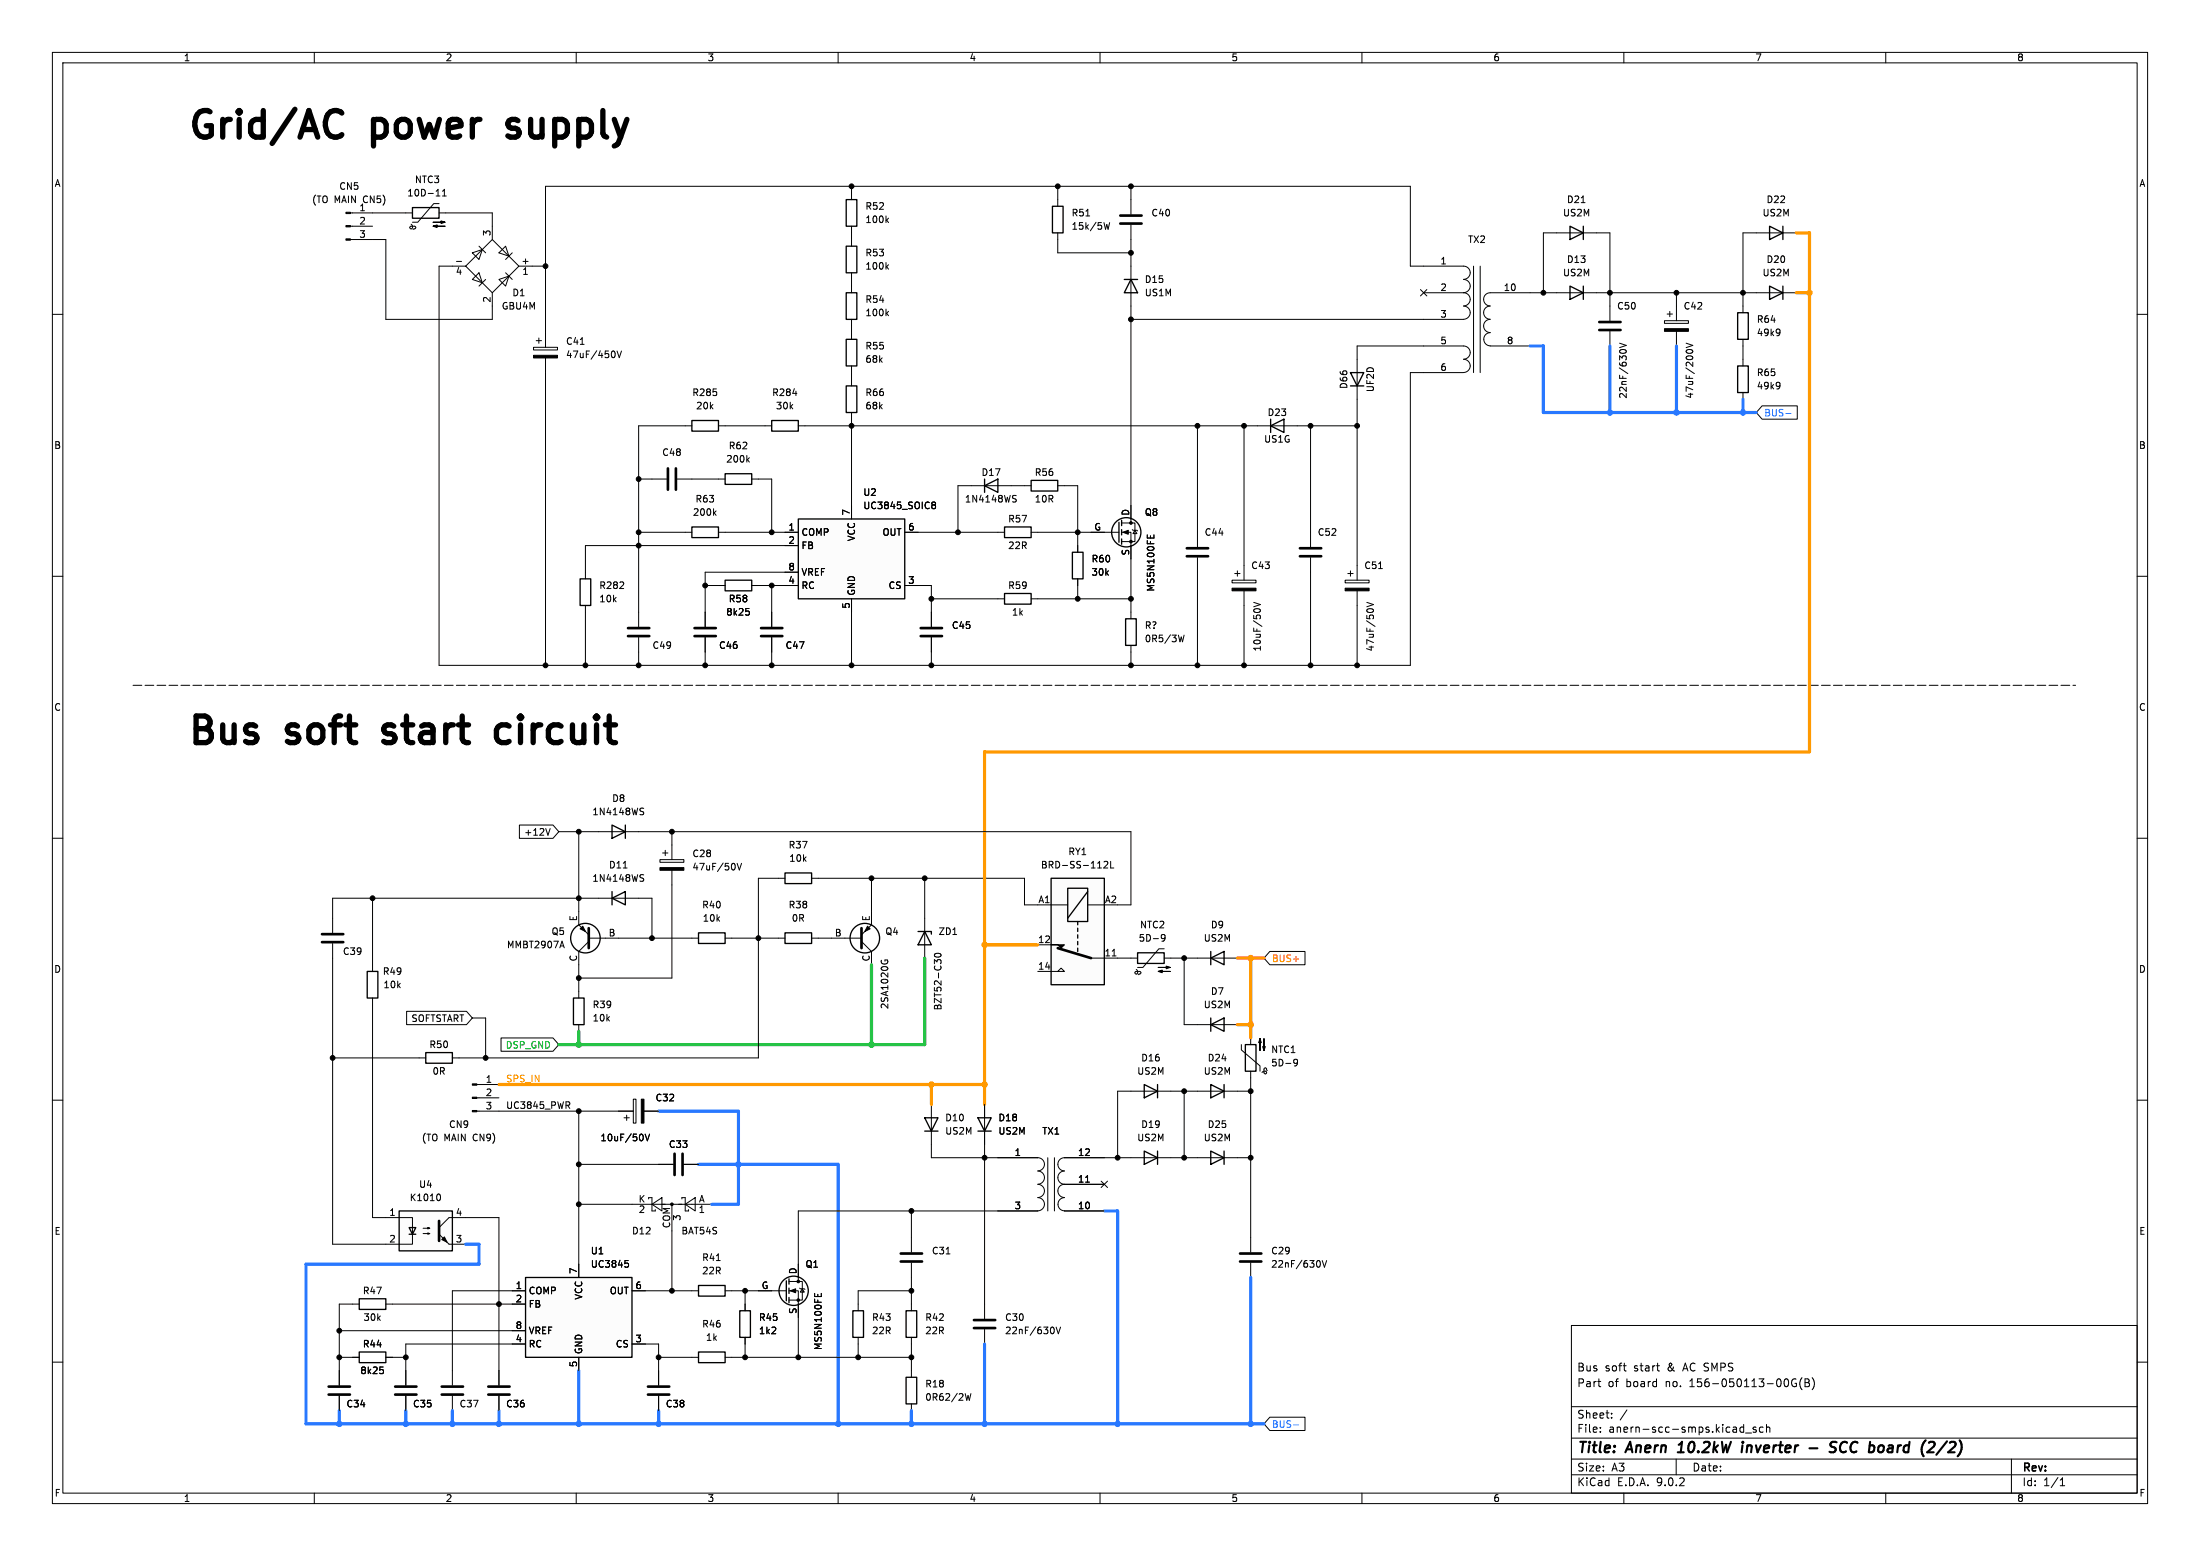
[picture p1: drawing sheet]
<svg xmlns="http://www.w3.org/2000/svg" width="420mm" height="297mm" viewBox="0 0 420 297" stroke-linecap="round" stroke-linejoin="round" font-family="sans-serif">
<g fill="none" stroke="#000" stroke-width=".19">
<path d="M10 10h400v277h-400zM12 12h396v273h-396zM60 10v2M110 10v2M160 10v2M210 10v2M260 10v2M310 10v2M360 10v2M10 60h2M408 60h2M10 110h2"/>
<path d="M134.6 116.8v2.8M137.2 111.8h1.2M142.4 116.1h.6M142.8 116.6l.3 .3v.3l-.3 .2M143.5 111.8h1.3M147.3 116.8v2.8M408 110h2M134.6 121.7v2.8M147.3 121.7v2.8M10 160h2M408 160h2M63.5 175.3v2.8"/>
<path d="M148.6 167.6h1.3M154.9 167.6h1.3M63.5 180.1v2.8M228.6 182.9h7.6M228.6 195.6h7.6M10 210h2M177.8 210.8v7.6M188 210.8v7.6M408 210h2M190.5 221h7.6a1.26 1.26 0 0 1 1.3 1.2 1.26 1.26 0 0 1-1.3 1.3 1.27 1.27 0 0 1 1.3 1.3 1.27 1.27 0 0 1-1.3 1.2M198.1 226.1a1.26 1.26 0 0 1 1.3 1.2 1.26 1.26 0 0 1-1.3 1.3M198.1 228.6a1.26 1.26 0 0 1 1.3 1.3 1.26 1.26 0 0 1-1.3 1.2h-7.6"/>
<path d="M200 221v10.1M201.3 221v10.1M203.2 228.6a1.26 1.26 0 0 0-1.2 1.3 1.26 1.26 0 0 0 1.2 1.2h7.6M207.3 225.6h.7M210.8 221h-7.6a1.25 1.25 0 0 0-1.2 1.2 1.25 1.25 0 0 0 1.2 1.3 1.27 1.27 0 0 0-1.2 1.3 1.27 1.27 0 0 0 1.2 1.2M210.8 226.1h-7.6a1.25 1.25 0 0 0-1.2 1.2 1.25 1.25 0 0 0 1.2 1.3M228.6 221h7.6M67.3 259.1h1.3M73.7 259.1h1.2M163.8 248.9v1.3M163.8 255.3v1.2M300 253h108v32h-108z"/>
<path d="M10 260h2M64.8 261.6v2.8M64.8 266.4v2.8M72.5 260.9h.6M73 261.4l.2 .3v.3l-.2 .2M95.2 261.6v2.8M95.2 266.4v2.8M125.7 261.6v2.8M125.7 266.4v2.8M300 278.5h108M300 274.5h108M300 268.5h108"/>
<path d="M305 263.7h.6M305.4 264.7h.2M305.5 273.2v.2M305.5 272.5v.1M307.7 270.5v.2M307.7 269.8v.1M309.9 260.7h.5M310.3 261.7h.1M310.6 269.1l-1.3 1.9M316.2 260.7h.6M316.7 261.7h.1M320 278.5v3"/>
<path d="M332.3 273.3h.6M332.3 272.5h.6M332.9 271.9v1.5M333.2 273.5h1.2M335.2 272.5l-.3-.1-.2 .2v.2l.5 .2v.3h-.5M336.6 272.5l-.4-.1-.3 .3 .1 .6h.6M337.2 272.5l.2-.1 .4 .1 .1 .9M337.2 271.9v1.5M342.9 263.3a.7 .7 0 0 0-.9 .6 .7 .7 0 0 0 .9 .7v-.6h-.2M344 263a1.72 1.72 0 0 0 0 2.3M344.6 263.2h.5l.2 .1 .1 .3-.3 .3a.4 .4 0 0 1 .4 .4 .4 .4 0 0 1-.3 .4h-.6zM344.6 263.9h.5"/>
<path d="M345.9 263a1.72 1.72 0 0 1 0 2.3M384 278.5v6.5M408 260h2M60 285v2M110 285v2M160 285v2M210 285v2M260 285v2M300 281.5h108M310 285v2M360 285v2M393.3 283.6h.9"/>
<path d="M393.3 282.5l.4-.4v1.5"/>
</g>
<path d="M320.3 277.2h1.1M320.9 275.5l-.4 .3M332.6 275.9l-.1 1.3M332.7 275.2v.2M345.4 276.4h1.6M349.8 276.2l.5 .1a.51 .51 0 0 1 .1 .6 .51 .51 0 0 1-.4 .3h-.5M350.6 275.3a.85 .85 0 0 0-1 .1l-.1 .6M352.1 275.2a1.2 1.2 0 0 0-.6 1.9l.5 .1M367.6 274.9l-.1 .1M371.7 275.1l-2 2.6" fill="none" stroke="#000" stroke-width=".4"/>
<g fill="none" stroke="#000" stroke-width=".25">
<path d="M138.4 110.7h5.1v2.1h-5.1zM149.9 166.6h5v2.1h-5zM231.1 182.9l2.6-1.3v2.6zM231.1 195.6l2.6-1.3v2.6zM231.1 181.6v2.6M231.1 194.3v2.6M176.5 213.4h2.6l-1.3 2.5zM176.5 215.9h2.6M186.7 213.4h2.5l-1.2 2.5zM186.7 215.9h2.5M231.1 219.7l2.6 1.3-2.6 1.2zM233.7 219.7v2.5"/>
<path d="M68.6 258.1h5.1v2h-5.1zM162.8 250.2h2v5.1h-2z"/>
</g>
<path d="M132.6 119.9h4.1M145.3 119.9h4.1M132.6 121.4h4.1M145.3 121.4h4.1M61.5 178.3h4M61.5 179.8h4M62.7 264.7h4.1M62.7 266.2h4.1M93.2 264.7h4.1M93.2 266.2h4.1M123.7 264.7h4.1M123.7 266.2h4.1" fill="none" stroke="#000" stroke-width=".51"/>
<path d="M100.3 243.8h20.3v15.3h-20.3z" fill="#fcfcfc"/>
<g fill="none" stroke="#000" stroke-width=".25">
<path d="M204.7 105.4h2.1v5.1h-2.1zM116.8 157.5l2.6 1.3-2.6 1.2zM119.4 157.5v2.5M116.8 171.5l2.6-1.3v2.5zM116.8 170.2v2.5M133.3 178.1h5.1v2h-5.1zM109.5 190.5h2v5.1h-2zM100.3 243.8h20.3v15.3h-20.3zM133.3 258.1h5.1v2h-5.1zM133.3 245.4h5.1v2h-5.1zM141.2 250.2h2.1v5.1h-2.1zM173 250.2h2v5.1h-2z"/>
<path d="M173 262.9h2v5.1h-2z"/>
</g>
<g fill="none" stroke="#000" stroke-width=".19">
<path d="M205.7 104.1v1.3M205.7 110.5v1.3M114.3 158.8h7.6M122.4 154.9l.4 .1 .1 .3-.3 .2h-.3M122.4 154.2l.5 .1M114.3 171.5h7.6M119 165.7h.7M122.4 167.6l.4 .1 .1 .3-.3 .2h-.3M122.4 166.9l.5 .1M126 164.1h4.6v.5h-4.6zM126.5 162.8h1M127 162.3v1"/>
<path d="M128.3 161.3v2.8M128.3 166.1v2.8M132.1 179.1h1.2M138.4 179.1h1.3M140.3 165v.8M140.7 164.8l.4 1.3 .5-1.3M110.5 189.2v1.3M110.5 195.6v1.3M118.1 212.1h2.8M119.1 213.4h1M119.6 212.9v1M120.9 209.8h.5v4.6h-.5z"/>
<path d="M122.7 216.7v.8M122.9 212.1h2.8M123.2 216.5l.4 1.2 .4-1.2M120.6 229.9h15.3M123.8 228.9v-.3h.7v2.5h.6v-.2M124.5 229.9l1.9-1.3v2.5zM125.7 222.2h2.8M128.3 229.9v5M130.2 228.9v-.3h.6v2.5h.6v-.2M130.6 222.2h2.7M130.8 229.9l1.9-1.3v2.5zM174 236.2v2.8"/>
<path d="M180.6 239.3h.8M97.8 246.4h2.5M97.8 248.9h2.5M97.8 254h2.5M97.8 256.5h2.5M110.5 241.3v2.5M110.5 259.1v2.5M119.3 240.6h.6M119.4 241.1h.3l.3 .2-.1 .5-.5 .1M120.6 246.4h2.6M120.6 256.5h2.6M132.1 246.4h1.2"/>
<path d="M132.1 259.1h1.2M136.8 240.6h.7M138.4 246.4h1.3M138.4 259.1h1.3M142.2 248.9v1.3M142.2 255.3v1.2M174 241v2.8M174 248.9v1.3M174 255.3v1.2M188 248.9v2.8M188 253.7v2.8M201 253.3a.79 .79 0 0 1 0 1.3"/>
<path d="M201.6 253.3l.4 1.3 .5-1.3M77.5 261.6v2.8M77.5 266.4v2.8M86.4 261.6v2.8M86.4 266.4v2.8M174 261.6v1.3M174 268v1.2M184.3 266l.3 1.3 .2-.9 .2 .9 .3-1.3"/>
</g>
<g fill="#000" stroke="#000" stroke-width=".19">
<path d="M126 165.6h4.6v.5h-4.6zM122.4 209.8h.5v4.6h-.5z"/>
<circle cx="128.3" cy="229.9" r=".25"/>
</g>
<path d="M128.8 220.2v4.1M130.3 220.2v4.1M172 239.3h4M172 240.8h4M185.9 253.5h4.1M185.9 252h4.1M75.4 264.7h4.1M75.4 266.2h4.1M84.3 264.7h4.1M84.3 266.2h4.1" fill="none" stroke="#000" stroke-width=".51"/>
<path d="M200.7 167.6h10.1v20.4h-10.1z" fill="#fcfcfc"/>
<g fill="none" stroke="#000" stroke-width=".19">
<path d="M177.8 116.8v2.8M177.8 121.7v2.8M107.3 179.6l.4 1.3M110.5 174v2.5l1.9 1.9M112.4 179.1h5.7M112.4 179.7l-1.9 1.9v2.6M148.6 179.1h1.3M154.9 179.1h1.3M158.7 179.1h5.8M164.5 179.7l1.9 1.9v2.6M166.4 174v2.5l-1.9 1.9M176.5 175.3v7.6"/>
<path d="M198.1 172.7h5.7M207.6 172.7h3.2M210.8 164.5l.4-.1 .3 .4-.8 .9h.8M212 164.4v1.3h.6M222.4 178.9l-.2 .3-.4-.1-.1-.2v-.3l.2-.2h.3l.2 .2a.84 .84 0 0 1-.3 1h-.3M71.1 184.2v1.2M71.1 190.5v1.3M107 180.6h.6M168.3 183.3l-.1 .3M168.9 183.5v-.3h.5l.1 .4M178.4 182.1a.75 .75 0 0 1 1.2 .3 .72 .72 0 0 1-1.2-.1zM178.9 183.6l-.5-.4v.8"/>
<path d="M178.9 183.3l.2-.1 .5 .1M198.1 185.4h5.1l-.6-.6-.7 .6M198.1 180.3h2.6M208.3 182.9h5.1M212.3 182.5h.8M215.9 182.9h1.3M216.9 185l.2 .3 .1 .3-.1 .3h-.3l-.1-.3 .1-.2h.8l.2 .2-.1 .2-.4 .3M222.2 181.1h-1l-3 3.6h-1M222.2 182.9h1.3M237 199.4v1l3.5 3.1v1M238.8 198.1v1.3M80 201.9h1.3"/>
<path d="M86.4 201.9h1.2M91 207h4.2M91 209.6h4.2M91 212.1h4.2M215.9 208.3h7.6M228.6 208.3h7.6M238.8 204.5v1.2M240.9 204.7l.5-.3 .3 .1 .1 .2M241.9 204.3l-.2-.4-.4 .1v.9l.3 .1 .2-.3M247.7 202.7l-.2 .3h-.3l-.2-.3v-.3l.2-.2h.3l.2 .2a.84 .84 0 0 1-.4 1.1h-.2M144.8 246.4h5.3M150.6 244.6h2.6v3.6h-2.6"/>
<path d="M150.6 246.4h1.8v5.1M152.4 241.3v3.3M152.7 245.9l1 .2M153.2 246l.3 .6h-.7zM155.5 246.9v.6M156.1 247.1v.4M156.8 246.9v.6"/>
</g>
<g fill="none" stroke="#000" stroke-width=".25">
<path d="M149.9 178.1h5v2h-5zM175.3 177.8h2.5v.5M176.5 177.8l1.3 2.5h-2.5zM200.7 167.6h10.1v20.4h-10.1zM203.8 169.5h3.8v6.4h-3.8zM205.7 175.9v.6M205.7 177.2v.6M205.7 178.4v.7M205.7 179.7v.6M207.6 170.2l-3.8 5.1M70.1 185.4h2v5.1h-2zM205.7 181v.6"/>
<path d="M217.2 181.9h5v2h-5zM237.7 199.4h2.1v5.1h-2.1zM81.3 200.9h5.1v2h-5.1zM218.4 207l2.6 1.3-2.6 1.3zM221 207v2.6M231.1 207l2.6 1.3-2.6 1.3zM233.7 207v2.6M150.1 244.5v3.8M150.6 244.1v1M150.6 245.9v1M150.6 247.6v1.1"/>
<circle cx="111.8" cy="179.1" r="2.82"/>
<circle cx="165.1" cy="179.1" r="2.82"/>
<circle cx="151.5" cy="246.4" r="2.79"/>
</g>
<g fill="#000" stroke="#000" stroke-width=".19">
<path d="M110.7 177.3l.6-.5 .5 1zM165.6 176.8l.5 .5-1 .5zM200.7 180.3h2.5l-.6 .7-.7-.7zM221.1 184.7h2.3l-.8 .2v-.5l.8 .3zM221.1 185.4l.8-.2v.5l-.8-.3h2.3zM241.3 198.2v2.3l-.3-.7h.6l-.3 .7zM90.2 206.9h.8v.2h-.8zM90.2 209.4h.8v.3h-.8zM90.2 212h.8v.2h-.8zM240.5 198.2l.3 .8h-.5l.2-.8v2.3zM150.9 246.4l1-.4v.8z"/>
<circle cx="152.4" cy="248.2" r=".25"/>
<circle cx="152.4" cy="244.6" r=".25"/>
</g>
<path d="M175.8 119.9h4M175.8 121.4h4M112.4 177.2v3.8M164.5 177.2v3.8M201.9 181l6.4 1.9" fill="none" stroke="#000" stroke-width=".51"/>
<path d="M76.2 231.1h10.2v7.7h-10.2z" fill="#fcfcfc"/>
<g fill="none" stroke="#000" stroke-width=".25">
<path d="M78.7 39.6h5.1v2.1h-5.1zM161.5 38.1h2.1v5.1h-2.1zM200.9 39.4h2v5.1h-2zM161.5 47h2.1v5.1h-2.1zM161.5 55.9h2.1v5.1h-2.1zM214.6 53.3h2.6M215.9 53.3l1.3 2.6h-2.6zM299.7 43.2l2.6 1.3-2.6 1.2zM299.7 54.6l2.6 1.3-2.6 1.3zM302.3 43.2v2.5M302.3 54.6v2.6M331.7 59.7h2.1v5.1h-2.1z"/>
<path d="M337.8 43.2l2.6 1.3-2.6 1.2zM337.8 54.6l2.6 1.3-2.6 1.3zM340.4 43.2v2.5M340.4 54.6v2.6M161.5 73.7h2.1v5h-2.1zM161.5 64.8h2.1v5.1h-2.1zM257.8 71.1h2.5l-1.2 2.6zM257.8 73.7h2.5M331.7 69.9h2.1v5h-2.1zM132.1 80.3h5.1v2h-5.1zM138.4 90.4h5.1v2.1h-5.1zM147.3 80.3h5.1v2h-5.1z"/>
<path d="M188 92.7l2.5-1.3v2.6zM188 91.4v2.6M196.8 91.7h5.1v2h-5.1zM213.6 99.7v3.8M214.1 99.3v1M242.6 81.3l2.5-1.3v2.6zM242.6 80v2.6M110.7 110.5h2.1v5.1h-2.1zM191.8 100.6h5v2h-5zM191.8 113.3h5v2h-5zM214.1 101.1v1M214.1 102.9v1"/>
<path d="M214.9 118.1h2v5.1h-2zM218.4 219.7l2.6 1.3-2.6 1.2zM221 219.7v2.5M76.2 231.1h10.2v7.7h-10.2zM78.1 234.3h1.3l-.7 1.3zM78.1 235.6h1.3M68.6 247.9h5.1v2h-5.1z"/>
<circle cx="215" cy="101.6" r="2.79"/>
</g>
<g fill="none" stroke="#000" stroke-width=".19">
<path d="M83.3 37.4h.7M83.8 38.9h-1l-3 3.5h-1.1M84.5 37.4h.7M84.5 36.5l.3-.4v1.3M162.6 36.8v1.3M201.9 38.1v1.3M215.9 38.1v2.8M301.9 38.7h.7M66.9 43.2h4.2M66.9 40.6h4.2M66.9 45.7h4.2M77.5 40.6h1.2"/>
<path d="M78.5 42.8l.2 .2 .1 .4-.2 .2h-.3l-.1-.2 .2-.2h.8l.2 .1-.1 .3-.4 .2M83.8 40.6h1.3M86.4 50.8h2.5M87.1 49.9h1M90.2 48.3l1.9-.7-.7 1.9zM90.2 53.3l1.2-1.2 .7 1.9zM91.4 47l1.3 1.3M92.7 53.3l-1.3 1.3M94 45.7l5.1 5.1-5.1 5.1-5.1-5.1zM94 43.2v2.5M94 55.9v2.5M95.2 48.3l1.3-1.3 .7 1.9z"/>
<path d="M95.2 53.3l2-.6-.7 1.9zM96.5 52.1l1.3 1.2M97.8 48.3l-1.3 1.2M99.1 50.8h2.5M162.6 43.2v1.3M162.6 45.7v1.3M162.6 52.1v1.2M162.6 54.6v1.3M169.3 50.9l.3 .5M169.3 42l.3 .5M169.3 59.8l.3 .5M169.6 50.5l-.5 .5"/>
<path d="M169.6 41.6l-.5 .5M169.6 59.4l-.5 .5M201.9 44.5v1.2M207.3 41.2h.7M211.8 42.5l-.3 1.3-.2-.9-.2 .9M215.9 42.9v2.8M215.9 50.8v7.6M271.8 50.8h7.6a1.26 1.26 0 0 1 1.3 1.3 1.26 1.26 0 0 1-1.3 1.2M271.8 55.9h7.6a1.26 1.26 0 0 1 1.3 1.2 1.26 1.26 0 0 1-1.3 1.3 1.27 1.27 0 0 1 1.3 1.3 1.27 1.27 0 0 1-1.3 1.2l-7.6 .1M279.4 53.3a1.26 1.26 0 0 1 1.3 1.3 1.26 1.26 0 0 1-1.3 1.3M281.3 50.8v20.3M282.6 50.8v20.3"/>
<path d="M292.1 55.9h-7.6a1.25 1.25 0 0 0-1.3 1.2 1.25 1.25 0 0 0 1.3 1.3 1.27 1.27 0 0 0-1.3 1.3 1.27 1.27 0 0 0 1.3 1.2 1.27 1.27 0 0 0-1.3 1.3 1.27 1.27 0 0 0 1.3 1.3M297.2 44.5h7.6M297.2 55.9h7.6M307.3 58.4v2.8M318.3 59.9h1M318.8 59.4v1.1M320 58.4v2.8M332.7 58.4v1.3M335.3 44.5h7.6M335.3 55.9h7.6M101.9 66.3h4.5v.5h-4.5zM102.4 65h1"/>
<path d="M102.9 64.5v1M104.1 63.5v2.8M104.1 68.3v2.8M110.8 65.7h.7M117.1 67a.79 .79 0 0 1 0 1.3M117.8 67l.4 1.3 .4-1.3M151.3 75.1h.8M162.6 61v1.2M162.6 63.5v1.3M162.6 69.9v1.2M162.6 72.4v1.3M162.6 78.7v1.3"/>
<path d="M259.1 68.6v7.6M271.8 66h7.6a1.26 1.26 0 0 1 1.3 1.3 1.26 1.26 0 0 1-1.3 1.3 1.27 1.27 0 0 1 1.3 1.2 1.27 1.27 0 0 1-1.3 1.3h-7.6M284.5 66h7.6M284.5 63.5a1.26 1.26 0 0 0-1.2 1.3 1.26 1.26 0 0 0 1.2 1.2M307.3 63.2v2.8M309.2 67a.79 .79 0 0 1 1.3 0M309.2 65.5l1.3 .4-1.3 .5M317.8 61.2h4.5v.5h-4.5zM320 63.2v2.8M321.9 67a.79 .79 0 0 1 1.3 0M321.9 65.5l1.3 .4-1.3 .5M332.7 64.8v1.2"/>
<path d="M332.7 68.6v1.3M332.7 74.9v1.3M339.6 73l.2 .2-.2 .9M339.6 62.8l.2 .3-.2 .9M339.8 73.5l-.2 .3M339.8 63.4l-.2 .2M124.5 91.4h2.8M129.3 91.4h2.8M130.8 81.3h1.3M137.2 81.3h1.2M137.2 91.4h1.2M142.7 87.7l.4 .5"/>
<path d="M143.1 87.4l-.5 .4M143.5 91.4h1.3M146 81.3h1.3M152.4 81.3h1.3M185.4 92.7h7.6M193.5 95.2l.4 .1 .1 .3-.2 .2h-.3M193.5 94.6h.5M195.6 92.7h1.2M201.9 92.7h1.3M214.1 99.8h2.6v3.6h-2.6M215.9 96.5v3.3M240 81.3h7.6"/>
<path d="M111.8 109.2v1.3M111.8 115.6v1.2M121.9 116.8v2.8M190.5 101.6h1.3M190.5 114.3h1.3M196.8 101.6h1.3M196.8 114.3h1.3M208.3 101.6h5.3M214.1 101.6h1.8v5.1M215.9 116.8v1.3M216.2 101.1l1 .2M216.7 101.2l.3 .7h-.7z"/>
<path d="M219 102.1v.6M219.6 102.3v.4M220.3 102.1v.6M235.2 110.7h4.6v.6h-4.6zM235.7 109.5h1M236.2 109v1M237.5 108v2.7M237.5 112.8v2.8M239.3 115l1.3 .4-1.3 .4M239.6 116.2h.8M250.2 101.6v2.8M250.2 106.4v2.8"/>
<path d="M256.8 110.7h4.6v.6h-4.6zM257.3 109.5h1M257.8 109v1M259.1 108v2.7M259.1 112.8v2.8M260.9 115l1.3 .4-1.3 .4M261.2 116.2h.8M263.2 108.5h.7M121.9 121.7v2.8M215.9 123.2v1.3M226.1 121.2l-.4 1.3-.2-.9-.2 .9M73.7 232.4h5v3.3"/>
<path d="M78.7 235.6v1.9h-5M80.8 234.4h1.2l-.3 .2v-.3l.3 .1M80.8 235.5h1.2l-.3 .1v-.3l.3 .2M83.8 227.9a.79 .79 0 0 1 0 1.3M85.7 237.5h3.2M88.9 232.4h-3.2l-1.9 1.9M215.9 221h7.6M238.8 236.2v2.8M67.3 248.9h1.3M73.7 248.9h1.2M238.8 241v2.8M251.8 240.6a.79 .79 0 0 1 0 1.3"/>
<path d="M252.4 240.6l.4 1.3 .5-1.3"/>
</g>
<g fill="none" stroke="#000" stroke-width=".51">
<path d="M213.9 41.1h4M213.9 42.7h4M305.3 61.5h4.1M305.3 63h4.1M127.5 89.4v4.1M129 89.4v4.1M119.9 119.9h4.1M248.2 104.6h4M248.2 106.2h4M119.9 121.4h4.1M83.8 233v3.9M236.7 239.3h4.1"/>
<path d="M236.7 240.8h4.1"/>
</g>
<g fill="#000" stroke="#000" stroke-width=".19">
<path d="M66 40.5h.9v.3h-.9zM66 43.1h.9v.2h-.9zM66 45.6h.9v.2h-.9zM82.7 42.4h2.3l-.8 .3v-.5l.8 .2zM82.7 43.2l.7-.3v.5l-.7-.2h2.3zM101.9 67.8h4.5v.5h-4.5zM317.8 62.7h4.5v.5h-4.5zM214.4 101.6l1-.4v.8zM235.2 112.3h4.6v.5h-4.6zM256.8 112.3h4.6v.5h-4.6zM84.3 236.6l.5-.5 .5 1zM83.8 235.6l1.9 1.9z"/>
<circle cx="215.9" cy="99.8" r=".25"/>
<circle cx="215.9" cy="103.4" r=".25"/>
</g>
<path d="M152.4 99.1h20.3v15.2h-20.3z" fill="#fcfcfc"/>
<path d="M152.4 99.1h20.3v15.2h-20.3zM132.1 100.6h5.1v2h-5.1z" fill="none" stroke="#000" stroke-width=".25"/>
<g fill="none" stroke="#000" stroke-width=".19">
<path d="M162.6 35.6v1.2M201.9 35.6v2.5M215.9 35.6v2.5M71.1 40.6h6.4M71.1 45.7h2.6v15.3h20.3v-2.6M85.1 40.6h8.9v2.6M86.4 50.8h-2.6v76.2h185.4v-55.9h2.6M101.6 50.8h2.5M162.6 44.5v1.2M162.6 53.3v1.3M201.9 45.7v2.6h14M215.9 45.7v5.1"/>
<path d="M215.9 58.4v40.7M271.2 55.3l1.2 1.2M271.8 50.8h-2.6v-15.2h-165.1v27.9M272.4 55.3l-1.2 1.2M292.1 55.9h5.1M297.2 44.5h-2.6v11.4M304.8 44.5h2.5v13.9M304.8 55.9h30.5M320 55.9v2.5M335.3 44.5h-2.6v13.9M104.1 71.1v55.9M162.6 62.2v1.3"/>
<path d="M162.6 71.1v1.3M215.9 61h55.9M259.1 76.2v31.8M271.8 66h-12.7v2.6M332.7 66v2.6M336.4 77.5h6.7v2.5h-6.7l-1.1-1.3zM121.9 91.4h2.6M130.8 81.3h-8.9v35.5M132.1 91.4h5.1M136.3 97.9l.4 .5M136.7 97.5l-.5 .5M138.4 81.3h7.6"/>
<path d="M144.8 91.4h2.5v10.2M153.7 81.3h86.3M162.6 80v19.1M178 96.3l.1 .1M178 95.9l.4-.1 .1 .2 .1 .1-.2 .3M178.1 96.4h.3M178.1 96.4h-.1M178.4 96.4l.2 .2-.1 .4-.1 .1-.4-.1M185.4 92.7h-2.5v8.9M193 92.7h2.6M203.2 92.7h2.5v12.7M228.6 81.3v23.1"/>
<path d="M237.5 81.3v26.7M247.6 81.3h11.5M250.2 81.3v20.3M111.8 116.8v10.2M121.9 101.6h10.2M134.6 111.8h3.8M137.2 101.6h15.2M142.4 116.1h.6M142.8 116.6l.3 .3v.3l-.3 .2M143.5 111.8h8.9M147.3 111.8v7.8M152.4 104.1h-40.6v5.1"/>
<path d="M152.4 109.2h-17.8v10.4M162.6 114.3v12.7M172.7 101.6h17.8M172.7 111.8h5.1v7.8M177.8 114.3h12.7M198.1 101.6h12.7M198.1 114.3h17.8M205.7 110.5v3.8M215.9 104.1v12.7M219 102.1v.6M219.6 102.3v.4M220.3 102.1v.6"/>
<path d="M228.6 106.4v20.6M237.5 115.6v11.4M250.2 109.2v17.8M259.1 115.6v11.4M121.9 124.5v2.5M134.6 121.7v5.3M147.3 121.7v5.3M177.8 121.7v5.3M215.9 124.5v2.5M99.2 157.5h6.4l1.1 1.3-1.1 1.2h-6.4zM105 158.2l-.4 1.2M106.7 158.8h7.6"/>
<path d="M110.5 158.8v15.2M121.9 158.8h94v13.9h-2.5M128.3 158.8v2.5M71.1 171.5v12.7M114.3 171.5h-50.8v3.8M118.1 179.1h14M121.9 171.5h2.6v7.6M128.3 168.9v17.8h-17.8M139.7 179.1h8.9M148.6 167.6h-3.8v34.3h-57.2M156.2 179.1h2.5M156.2 167.6h39.4v5.1h2.5"/>
<path d="M166.4 167.6v6.4M176.5 167.6v7.7M63.5 182.9v54.6h10.2M71.1 191.8v40.6h2.6M77.6 193h11.5l1.1 1.3-1.1 1.3h-11.5zM90.2 194.3h2.5v7.6M95.6 198.1h10l1.1 1.3-1.1 1.3h-10zM110.5 184.2v5M213.4 182.9h2.5M223.5 182.9h5.1M226.1 182.9v12.7h2.5M242.4 181.6h6.7v2.6h-6.7l-1.1-1.3z"/>
<path d="M63.5 201.9h16.5M95.2 212.1h25.7M108.4 211l.4 .6M108.7 210.4l.1 .1-.1 .4M110.5 212.1v31.7M122.7 216.7v.8M122.9 212.1h2.8M123.2 216.5l.4 1.2 .4-1.2M177.8 218.4v2.6h20.3M188 210.8v2.6M188 215.9v33M215.9 208.3h-2.5v12.7"/>
<path d="M223.5 208.3h5.1M226.1 208.3v12.7M236.2 208.3h2.6M238.8 205.7v30.5M88.9 232.4h6.3v32M110.5 229.9h10.1M110.5 222.2h18M128.3 234.9v11.5M130.6 222.2h2.7M174 231.1v5.1M198.1 231.1h-45.7v12.7M203.2 221h12.7"/>
<path d="M203.2 231.1h7.6M203.2 226.1h7.6M207.3 225.6h.7M210.2 225.5l1.2 1.2M211.4 225.5l-1.2 1.2M223.5 221h5.1M236.2 221h2.6M64.8 259.1h3.8M64.8 254h35.5M67.3 248.9h-2.5v15.5M73.7 259.1h3.8M74.9 248.9h25.4"/>
<path d="M100.3 246.4h-13.9v15.2M100.3 256.5h-22.8v7.9M110.5 259.1v2.5M119.3 240.6h.6M119.4 241.1h.3l.3 .2-.1 .5-.5 .1M120.6 256.5h5.1v7.9M120.6 246.4h11.5M125.7 259.1h6.4M139.7 259.1h34.3M139.7 246.4h7.6M142.2 246.4v3.8M142.2 255.3v3.8"/>
<path d="M152.4 248.9v10.2M155.5 246.9v.6M156.1 247.1v.4M156.8 246.9v.6M163.8 256.5v2.6M174 246.4h-10.2v2.5M174 243.8v5.1M174 256.5v5.1M64.8 266.4v2.8M72.5 260.9h.6M73 261.4l.2 .3v.3l-.2 .2M77.5 266.4v2.8"/>
<path d="M95.2 266.4v2.8M125.7 266.4v2.8M242.4 270.5h6.7v2.6h-6.7l-1.1-1.3z"/>
</g>
<path d="M226.6 104.6h4M226.6 106.2h4" fill="none" stroke="#000" stroke-width=".51"/>
<path d="M340.9 78.9h1M246.9 272h1" fill="none" stroke="#2878ff" stroke-width=".19"/>
<path d="M25.4 130.8h370.8" fill="none" stroke="#000" stroke-width=".19" stroke-dasharray="1.7 .6"/>
<g fill="none" stroke="#2878ff" stroke-width=".61">
<path d="M292.1 66h2.5v12.7h40.7M307.3 66v12.7M320 66v12.7M332.7 76.2v2.5M125.7 212.1h15.3v17.8h-5.1M88.9 237.5h2.5v3.8h-33v30.5h182.9M133.3 222.2h26.7v49.6M210.8 231.1h2.6v40.7M188 256.5v15.3M238.8 243.8v28M64.8 269.2v2.6M77.5 269.2v2.6"/>
<path d="M86.4 269.2v2.6M95.2 269.2v2.6M110.5 261.6v10.2M125.7 269.2v2.6M174 269.2v2.6"/>
</g>
<path d="M110.5 196.9v2.5M166.4 184.2v15.2M176.5 182.9v16.5h-69.8" fill="none" stroke="#00c800" stroke-width=".61"/>
<path d="M342.9 44.5h2.5v99h-157.4v67.3M342.9 55.9h2.5M188 180.3h10.1M95.2 207h92.8M177.8 207v3.8" fill="none" stroke="#f90" stroke-width=".61"/>
<path d="M236.2 195.6h2.6M236.2 182.9h5.1M238.8 182.9v15.2" fill="none" stroke="#f00" stroke-width=".61"/>
<path d="M64.3 21.1l.7 .2 .3 .3M65.3 25.7l-.3 .2-.7 .3M96.9 25.9l.5 .3M97.2 23l-.3 .5 .3 .7M73.5 138.6l-.3 .5 .3 .7M97.2 138.6l-.5-.2h-1l-.7 .4-.2 .5v1.5l.5 .7 .4 .2h1l.5-.2M73.2 141.5l.5 .2" fill="none" stroke="#000" stroke-width="1"/>
<g fill="#2878ff" stroke="#2878ff" stroke-width=".19">
<circle cx="110.5" cy="271.8" r=".52"/>
<circle cx="125.7" cy="271.8" r=".52"/>
<circle cx="95.2" cy="271.8" r=".52"/>
<circle cx="174" cy="271.8" r=".52"/>
<circle cx="141" cy="222.2" r=".52"/>
<circle cx="160" cy="271.8" r=".52"/>
<circle cx="213.4" cy="271.8" r=".52"/>
<circle cx="188" cy="271.8" r=".52"/>
<circle cx="64.8" cy="271.8" r=".52"/>
<circle cx="86.4" cy="271.8" r=".52"/>
<circle cx="77.5" cy="271.8" r=".52"/>
<circle cx="238.8" cy="271.8" r=".52"/>
<circle cx="307.3" cy="78.7" r=".52"/>
<circle cx="332.7" cy="78.7" r=".52"/>
<circle cx="320" cy="78.7" r=".52"/>
</g>
<g fill="#000" stroke="#000" stroke-width=".19">
<circle cx="162.6" cy="35.6" r=".46"/>
<circle cx="201.9" cy="35.6" r=".46"/>
<circle cx="215.9" cy="35.6" r=".46"/>
<circle cx="104.1" cy="50.8" r=".46"/>
<circle cx="215.9" cy="48.3" r=".46"/>
<circle cx="294.6" cy="55.9" r=".46"/>
<circle cx="307.3" cy="55.9" r=".46"/>
<circle cx="320" cy="55.9" r=".46"/>
<circle cx="332.7" cy="55.9" r=".46"/>
<circle cx="215.9" cy="61" r=".46"/>
<circle cx="121.9" cy="91.4" r=".46"/>
<circle cx="162.6" cy="81.3" r=".46"/>
<circle cx="228.6" cy="81.3" r=".46"/>
<circle cx="237.5" cy="81.3" r=".46"/>
<circle cx="250.2" cy="81.3" r=".46"/>
<circle cx="259.1" cy="81.3" r=".46"/>
<circle cx="121.9" cy="104.1" r=".46"/>
<circle cx="121.9" cy="101.6" r=".46"/>
<circle cx="134.6" cy="111.8" r=".46"/>
<circle cx="147.3" cy="111.8" r=".46"/>
<circle cx="147.3" cy="101.6" r=".46"/>
<circle cx="177.8" cy="114.3" r=".46"/>
<circle cx="182.9" cy="101.6" r=".46"/>
<circle cx="205.7" cy="101.6" r=".46"/>
<circle cx="205.7" cy="114.3" r=".46"/>
<circle cx="215.9" cy="114.3" r=".46"/>
<circle cx="104.1" cy="127" r=".46"/>
<circle cx="111.8" cy="127" r=".46"/>
<circle cx="121.9" cy="127" r=".46"/>
<circle cx="134.6" cy="127" r=".46"/>
<circle cx="147.3" cy="127" r=".46"/>
<circle cx="162.6" cy="127" r=".46"/>
<circle cx="177.8" cy="127" r=".46"/>
<circle cx="215.9" cy="127" r=".46"/>
<circle cx="228.6" cy="127" r=".46"/>
<circle cx="237.5" cy="127" r=".46"/>
<circle cx="250.2" cy="127" r=".46"/>
<circle cx="259.1" cy="127" r=".46"/>
<circle cx="110.5" cy="158.8" r=".46"/>
<circle cx="128.3" cy="158.8" r=".46"/>
<circle cx="71.1" cy="171.5" r=".46"/>
<circle cx="110.5" cy="171.5" r=".46"/>
<circle cx="124.5" cy="179.1" r=".46"/>
<circle cx="144.8" cy="179.1" r=".46"/>
<circle cx="166.4" cy="167.6" r=".46"/>
<circle cx="176.5" cy="167.6" r=".46"/>
<circle cx="110.5" cy="186.7" r=".46"/>
<circle cx="226.1" cy="182.9" r=".46"/>
<circle cx="63.5" cy="201.9" r=".46"/>
<circle cx="92.7" cy="201.9" r=".46"/>
<circle cx="110.5" cy="212.1" r=".46"/>
<circle cx="226.1" cy="208.3" r=".46"/>
<circle cx="238.8" cy="208.3" r=".46"/>
<circle cx="110.5" cy="222.2" r=".46"/>
<circle cx="110.5" cy="229.9" r=".46"/>
<circle cx="174" cy="231.1" r=".46"/>
<circle cx="188" cy="221" r=".46"/>
<circle cx="213.4" cy="221" r=".46"/>
<circle cx="226.1" cy="221" r=".46"/>
<circle cx="238.8" cy="221" r=".46"/>
<circle cx="64.8" cy="259.1" r=".46"/>
<circle cx="64.8" cy="254" r=".46"/>
<circle cx="77.5" cy="259.1" r=".46"/>
<circle cx="95.2" cy="248.9" r=".46"/>
<circle cx="125.7" cy="259.1" r=".46"/>
<circle cx="128.3" cy="246.4" r=".46"/>
<circle cx="142.2" cy="259.1" r=".46"/>
<circle cx="142.2" cy="246.4" r=".46"/>
<circle cx="152.4" cy="259.1" r=".46"/>
<circle cx="163.8" cy="259.1" r=".46"/>
<circle cx="174" cy="259.1" r=".46"/>
<circle cx="174" cy="246.4" r=".46"/>
</g>
<g fill="#f90" stroke="#f90" stroke-width=".19">
<circle cx="188" cy="207" r=".52"/>
<circle cx="188" cy="180.3" r=".52"/>
<circle cx="177.8" cy="207" r=".52"/>
<circle cx="345.4" cy="55.9" r=".52"/>
</g>
<g fill="#f00" stroke="#f00" stroke-width=".19">
<circle cx="238.8" cy="195.6" r=".52"/>
<circle cx="238.8" cy="182.9" r=".52"/>
</g>
<g fill="#00c800" stroke="#00c800" stroke-width=".19">
<circle cx="166.4" cy="199.4" r=".52"/>
<circle cx="110.5" cy="199.4" r=".52"/>
</g>
<g font-size="7.1">
<text x="35.6" y="27.9">Grid/AC</text>
<text x="71.5" y="27.9">power</text>
<text x="99.4" y="27.9">supply</text>
<text x="35.6" y="143.5">Bus</text>
<text x="55.3" y="143.5">soft</text>
<text x="75.7" y="143.5">start</text>
<text x="99.2" y="143.5">circuit</text>
</g>
<g font-size="2.8">
<text x="301" y="277.9">Title:</text>
<text x="310.6" y="277.9">Anern</text>
<text x="321.3" y="277.9">10.2kW</text>
<text x="334.2" y="277.9">inverter</text>
<text x="347.8" y="277.9">-</text>
<text x="352.6" y="277.9">SCC</text>
<text x="360.8" y="277.9">board</text>
<text x="371.6" y="277.9">(2/2)</text>
</g>
<g font-size="2.1">
<text x="301" y="262">Bus</text>
<text x="306.4" y="262">soft</text>
<text x="311.9" y="262">start</text>
<text x="318.5" y="262">&amp;</text>
<text x="321.6" y="262">AC SMPS</text>
<text x="301" y="265">Part</text>
<text x="306.9" y="265">of</text>
<text x="310.4" y="265">board</text>
<text x="318.1" y="265">no.</text>
<text x="322.8" y="265">156-050113-00G(B)</text>
<text x="301" y="273.7">File:</text>
<text x="301" y="271">Sheet:</text>
<text x="307.1" y="273.7">anern-scc-smps.kicad_sch</text>
<text x="301" y="281.1">Size:</text>
<text x="307.6" y="281.1">A3</text>
<text x="323" y="281.1">Date:</text>
<text x="386" y="281.3">Rev:</text>
<text x="301" y="283.9">KiCad</text>
<text x="308.7" y="283.9">E.D.A.</text>
<text x="316.3" y="283.9">9.0.2</text>
<text x="386" y="283.9">Id:</text>
<text x="390.1" y="283.9">1/1</text>
</g>
<g font-size="1.8">
<text x="35" y="11.9">1</text>
<text x="85" y="11.9">2</text>
<text x="135" y="11.9">3</text>
<text x="185" y="11.9">4</text>
<text x="235" y="11.9">5</text>
<text x="285" y="11.9">6</text>
<text x="335" y="11.9">7</text>
<text x="385" y="11.9">8</text>
<text x="10.3" y="35.9">A</text>
<text x="79.1" y="35.2">NTC3</text>
<text x="408.3" y="35.9">A</text>
<text x="59.5" y="39">(TO</text>
<text x="63.8" y="39">MAIN CN5)</text>
<text x="64.7" y="36.4">CN5</text>
<text x="68.5" y="40.4">1</text>
<text x="77.7" y="37.7">10D-11</text>
<text x="165.1" y="40.2">R52</text>
<text x="204.5" y="41.5">R51</text>
<text x="219.7" y="41.5">C40</text>
<text x="298.3" y="41.5">US2M</text>
<text x="299" y="39">D21</text>
<text x="336.4" y="41.5">US2M</text>
<text x="337.1" y="39">D22</text>
<text x="68.5" y="42.9">2</text>
<text x="68.5" y="45.5">3</text>
<text x="93.7" y="45.2" transform="rotate(-90 93.7 45.2)">3</text>
<text x="165.1" y="42.8">100k</text>
<text x="204.5" y="44">15k/5W</text>
<text x="280.2" y="46.6">TX2</text>
<text x="86.9" y="52.8">4</text>
<text x="99.4" y="50.5">+</text>
<text x="99.6" y="52.8">1</text>
<text x="165.1" y="49.1">R53</text>
<text x="165.1" y="51.7">100k</text>
<text x="274.9" y="50.5">1</text>
<text x="298.3" y="52.9">US2M</text>
<text x="299" y="50.4">D13</text>
<text x="336.4" y="52.9">US2M</text>
<text x="337.1" y="50.4">D20</text>
<text x="93.7" y="57.9" transform="rotate(-90 93.7 57.9)">2</text>
<text x="95.7" y="59.3">GBU4M</text>
<text x="97.7" y="56.7">D1</text>
<text x="165.1" y="58">R54</text>
<text x="218.4" y="56.7">US1M</text>
<text x="218.4" y="54.2">D15</text>
<text x="274.9" y="55.6">2</text>
<text x="287" y="55.6">10</text>
<text x="308.6" y="59.3">C50</text>
<text x="321.3" y="59.3">C42</text>
<text x="165.1" y="60.6">100k</text>
<text x="274.9" y="60.7">3</text>
<text x="274.9" y="65.8">5</text>
<text x="287.6" y="65.8">8</text>
<text x="335.3" y="61.8">R64</text>
<text x="335.3" y="64.4">49k9</text>
<text x="108" y="66">C41</text>
<text x="108" y="68.6">47uF/450V</text>
<text x="165.1" y="69.4">68k</text>
<text x="165.1" y="66.9">R55</text>
<text x="274.9" y="70.9">6</text>
<text x="335.3" y="72">R65</text>
<text x="132.1" y="75.8">R285</text>
<text x="147.3" y="75.8">R284</text>
<text x="165.1" y="75.8">R66</text>
<text x="257.4" y="74.3" transform="rotate(-90 257.4 74.3)">D66</text>
<text x="262.5" y="74.9" transform="rotate(-90 262.5 74.9)">UF2D</text>
<text x="310.7" y="76.2" transform="rotate(-90 310.7 76.2)">22nF/630V</text>
<text x="323.4" y="76.2" transform="rotate(-90 323.4 76.2)">47uF/200V</text>
<text x="335.3" y="74.5">49k9</text>
<text x="132.8" y="78.3">20k</text>
<text x="148" y="78.3">30k</text>
<text x="165.1" y="78.3">68k</text>
<text x="241.9" y="79.6">D23</text>
<text x="10.3" y="85.9">B</text>
<text x="126.3" y="87.2">C48</text>
<text x="138.5" y="88.5">200k</text>
<text x="139" y="86">R62</text>
<text x="241.2" y="84.7">US1G</text>
<text x="408.2" y="85.9">B</text>
<text x="164.7" y="94.8">U2</text>
<text x="187.3" y="91">D17</text>
<text x="197.4" y="91">R56</text>
<text x="132.2" y="98.7">200k</text>
<text x="132.7" y="96.1">R63</text>
<text x="150.4" y="101.3">1</text>
<text x="162.3" y="98.5" transform="rotate(-90 162.3 98.5)">7</text>
<text x="164.7" y="97.4">UC3845_SOIC8</text>
<text x="173.3" y="101.3">6</text>
<text x="184.1" y="96.1">1N4148WS</text>
<text x="192.4" y="99.9">R57</text>
<text x="197.4" y="96.1">10R</text>
<text x="208.8" y="101.3">G</text>
<text x="215.6" y="98.5" transform="rotate(-90 215.6 98.5)">D</text>
<text x="218.4" y="98.7">Q8</text>
<text x="150.4" y="103.9">2</text>
<text x="152.9" y="102.5">COMP</text>
<text x="152.9" y="105">FB</text>
<text x="163.4" y="103.4" transform="rotate(-90 163.4 103.4)">VCC</text>
<text x="168.4" y="102.5">OUT</text>
<text x="192.4" y="105">22R</text>
<text x="208.3" y="107.5">R60</text>
<text x="215.6" y="106.1" transform="rotate(-90 215.6 106.1)">S</text>
<text x="229.9" y="102.5">C44</text>
<text x="251.5" y="102.5">C52</text>
<text x="114.3" y="112.6">R282</text>
<text x="150.4" y="109">8</text>
<text x="150.4" y="111.5">4</text>
<text x="152.9" y="110.1">VREF</text>
<text x="152.9" y="112.6">RC</text>
<text x="163.4" y="113.8" transform="rotate(-90 163.4 113.8)">GND</text>
<text x="169.5" y="112.6">CS</text>
<text x="173.3" y="111.5">3</text>
<text x="192.4" y="112.6">R59</text>
<text x="208.3" y="110.1">30k</text>
<text x="220.6" y="113" transform="rotate(-90 220.6 113)">MS5N100FE</text>
<text x="238.8" y="108.8">C43</text>
<text x="260.4" y="108.8">C51</text>
<text x="114.3" y="115.2">10k</text>
<text x="138.5" y="117.7">8k25</text>
<text x="139" y="115.2">R58</text>
<text x="162.3" y="116.3" transform="rotate(-90 162.3 116.3)">5</text>
<text x="193.1" y="117.7">1k</text>
<text x="124.5" y="124.1">C49</text>
<text x="137.2" y="124.1">C46</text>
<text x="149.9" y="124.1">C47</text>
<text x="181.6" y="120.2">C45</text>
<text x="218.4" y="120.2">R?</text>
<text x="218.4" y="122.8">0R5/3W</text>
<text x="240.9" y="124.5" transform="rotate(-90 240.9 124.5)">10uF/50V</text>
<text x="262.5" y="124.5" transform="rotate(-90 262.5 124.5)">47uF/50V</text>
<text x="10.3" y="135.9">C</text>
<text x="408.2" y="135.9">C</text>
<text x="113" y="155.8">1N4148WS</text>
<text x="116.8" y="153.3">D8</text>
<text x="100" y="159.7">+12V</text>
<text x="116.2" y="166">D11</text>
<text x="132.1" y="166.3">47uF/50V</text>
<text x="132.1" y="163.8">C28</text>
<text x="150.5" y="162.2">R37</text>
<text x="150.6" y="164.7">10k</text>
<text x="198.6" y="166">BRD-SS-112L</text>
<text x="203.9" y="163.4">RY1</text>
<text x="113" y="168.5">1N4148WS</text>
<text x="133.9" y="173.6">R40</text>
<text x="150.5" y="173.6">R38</text>
<text x="198.1" y="172.5">A1</text>
<text x="210.8" y="172.5">A2</text>
<text x="105.2" y="178.7">Q5</text>
<text x="110.2" y="175.9" transform="rotate(-90 110.2 175.9)">E</text>
<text x="116.1" y="178.8">B</text>
<text x="134.1" y="176.1">10k</text>
<text x="151.1" y="176.1">0R</text>
<text x="159.3" y="178.8">B</text>
<text x="166.1" y="175.9" transform="rotate(-90 166.1 175.9)">E</text>
<text x="168.9" y="178.7">Q4</text>
<text x="179.1" y="178.7">ZD1</text>
<text x="217.3" y="179.9">5D-9</text>
<text x="217.5" y="177.4">NTC2</text>
<text x="229.7" y="179.9">US2M</text>
<text x="231.1" y="177.4">D9</text>
<text x="10.3" y="185.9">D</text>
<text x="65.4" y="182.5">C39</text>
<text x="96.7" y="181.2">MMBT2907A</text>
<text x="110.2" y="183.6" transform="rotate(-90 110.2 183.6)">C</text>
<text x="166.1" y="183.6" transform="rotate(-90 166.1 183.6)">C</text>
<text x="198.1" y="180.1">12</text>
<text x="198.1" y="185.2">14</text>
<text x="210.8" y="182.6">11</text>
<text x="408.2" y="185.9">D</text>
<text x="73" y="186.3">R49</text>
<text x="73.1" y="188.8">10k</text>
<text x="231.1" y="190.1">D7</text>
<text x="78.4" y="195.3">SOFTSTART</text>
<text x="113" y="195.2">10k</text>
<text x="113" y="192.6">R39</text>
<text x="169.8" y="192.7" transform="rotate(-90 169.8 192.7)">2SA1020G</text>
<text x="179.9" y="193" transform="rotate(-90 179.9 193)">BZT52-C30</text>
<text x="229.7" y="192.6">US2M</text>
<text x="81.9" y="200.3">R50</text>
<text x="217.8" y="202.8">D16</text>
<text x="230.5" y="202.8">D24</text>
<text x="242.6" y="201.2">NTC1</text>
<text x="242.6" y="203.7">5D-9</text>
<text x="82.5" y="205.3">0R</text>
<text x="92.6" y="206.8">1</text>
<text x="92.6" y="209.3">2</text>
<text x="217" y="205.3">US2M</text>
<text x="229.7" y="205.3">US2M</text>
<text x="85.6" y="215.5">CN9</text>
<text x="92.6" y="211.8">3</text>
<text x="96.5" y="211.7">UC3845_PWR</text>
<text x="125.1" y="210.4">C32</text>
<text x="180.3" y="214.2">D10</text>
<text x="190.5" y="214.2">D18</text>
<text x="217.8" y="215.5">D19</text>
<text x="230.5" y="215.5">D25</text>
<text x="80.4" y="218">(TO</text>
<text x="84.7" y="218">MAIN CN9)</text>
<text x="114.5" y="218">10uF/50V</text>
<text x="127.6" y="219.3">C33</text>
<text x="180.3" y="216.8">US2M</text>
<text x="190.5" y="216.8">US2M</text>
<text x="193.6" y="220.7">1</text>
<text x="198.9" y="216.8">TX1</text>
<text x="205.7" y="220.7">12</text>
<text x="217" y="218">US2M</text>
<text x="229.7" y="218">US2M</text>
<text x="79.9" y="226.9">U4</text>
<text x="205.7" y="225.8">11</text>
<text x="74.2" y="232.2">1</text>
<text x="78.1" y="229.5">K1010</text>
<text x="86.9" y="232.2">4</text>
<text x="121.8" y="229.6">K</text>
<text x="121.8" y="231.9">2</text>
<text x="130.3" y="233.1" transform="rotate(-90 130.3 233.1)">3</text>
<text x="133.3" y="231.9">1</text>
<text x="133.3" y="229.6">A</text>
<text x="193.6" y="230.9">3</text>
<text x="205.7" y="230.9">10</text>
<text x="10.3" y="235.9">E</text>
<text x="74.2" y="237.2">2</text>
<text x="86.9" y="237.2">3</text>
<text x="112.7" y="239.6">U1</text>
<text x="120.6" y="235.8">D12</text>
<text x="128" y="234.5" transform="rotate(-90 128 234.5)">COM</text>
<text x="130" y="235.8">BAT54S</text>
<text x="177.8" y="239.6">C31</text>
<text x="242.6" y="239.6">C29</text>
<text x="408.3" y="235.9">E</text>
<text x="110.2" y="243.3" transform="rotate(-90 110.2 243.3)">7</text>
<text x="112.7" y="242.2">UC3845</text>
<text x="133.9" y="240.9">R41</text>
<text x="133.9" y="243.4">22R</text>
<text x="152.1" y="243.3" transform="rotate(-90 152.1 243.3)">D</text>
<text x="153.7" y="242.2">Q1</text>
<text x="242.6" y="242.2">22nF/630V</text>
<text x="69.2" y="247.2">R47</text>
<text x="98.4" y="246.1">1</text>
<text x="98.4" y="248.7">2</text>
<text x="100.8" y="247.2">COMP</text>
<text x="100.8" y="249.8">FB</text>
<text x="111.4" y="248.2" transform="rotate(-90 111.4 248.2)">VCC</text>
<text x="116.3" y="247.2">OUT</text>
<text x="121.2" y="246.1">6</text>
<text x="145.3" y="246.1">G</text>
<text x="152.1" y="250.9" transform="rotate(-90 152.1 250.9)">S</text>
<text x="69.2" y="257.4">R44</text>
<text x="69.3" y="252.3">30k</text>
<text x="98.4" y="253.7">8</text>
<text x="98.4" y="256.3">4</text>
<text x="100.8" y="254.9">VREF</text>
<text x="100.8" y="257.4">RC</text>
<text x="117.5" y="257.4">CS</text>
<text x="121.2" y="256.3">3</text>
<text x="133.9" y="253.6">R46</text>
<text x="134.7" y="256.1">1k</text>
<text x="144.8" y="254.9">1k2</text>
<text x="144.8" y="252.3">R45</text>
<text x="157.1" y="257.8" transform="rotate(-90 157.1 257.8)">MS5N100FE</text>
<text x="166.4" y="252.3">R43</text>
<text x="166.4" y="254.9">22R</text>
<text x="176.5" y="252.3">R42</text>
<text x="176.5" y="254.9">22R</text>
<text x="191.8" y="252.3">C30</text>
<text x="191.8" y="254.9">22nF/630V</text>
<text x="68.7" y="262.5">8k25</text>
<text x="110.2" y="261.1" transform="rotate(-90 110.2 261.1)">5</text>
<text x="111.4" y="258.6" transform="rotate(-90 111.4 258.6)">GND</text>
<text x="66" y="268.8">C34</text>
<text x="78.7" y="268.8">C35</text>
<text x="87.6" y="268.8">C37</text>
<text x="96.5" y="268.8">C36</text>
<text x="127" y="268.8">C38</text>
<text x="176.5" y="267.6">0R62/2W</text>
<text x="176.5" y="265">R18</text>
<text x="10.3" y="285.9">F</text>
<text x="35" y="286.9">1</text>
<text x="85" y="286.9">2</text>
<text x="135" y="286.9">3</text>
<text x="185" y="286.9">4</text>
<text x="235" y="286.9">5</text>
<text x="285" y="286.9">6</text>
<text x="335" y="286.9">7</text>
<text x="385" y="286.9">8</text>
<text x="408.3" y="285.9">F</text>
</g>
<g font-size="1.8" fill="#2878ff">
<text x="336.7" y="79.7">BUS-</text>
<text x="242.7" y="272.7">BUS-</text>
</g>
<text font-size="1.8" fill="#f00" x="242.7" y="183.8">BUS+</text>
<text font-size="1.8" fill="#00c800" x="96.5" y="200.3">DSP_GND</text>
<text font-size="1.8" fill="#f90" x="96.5" y="206.7">SPS_IN</text>
</svg>
